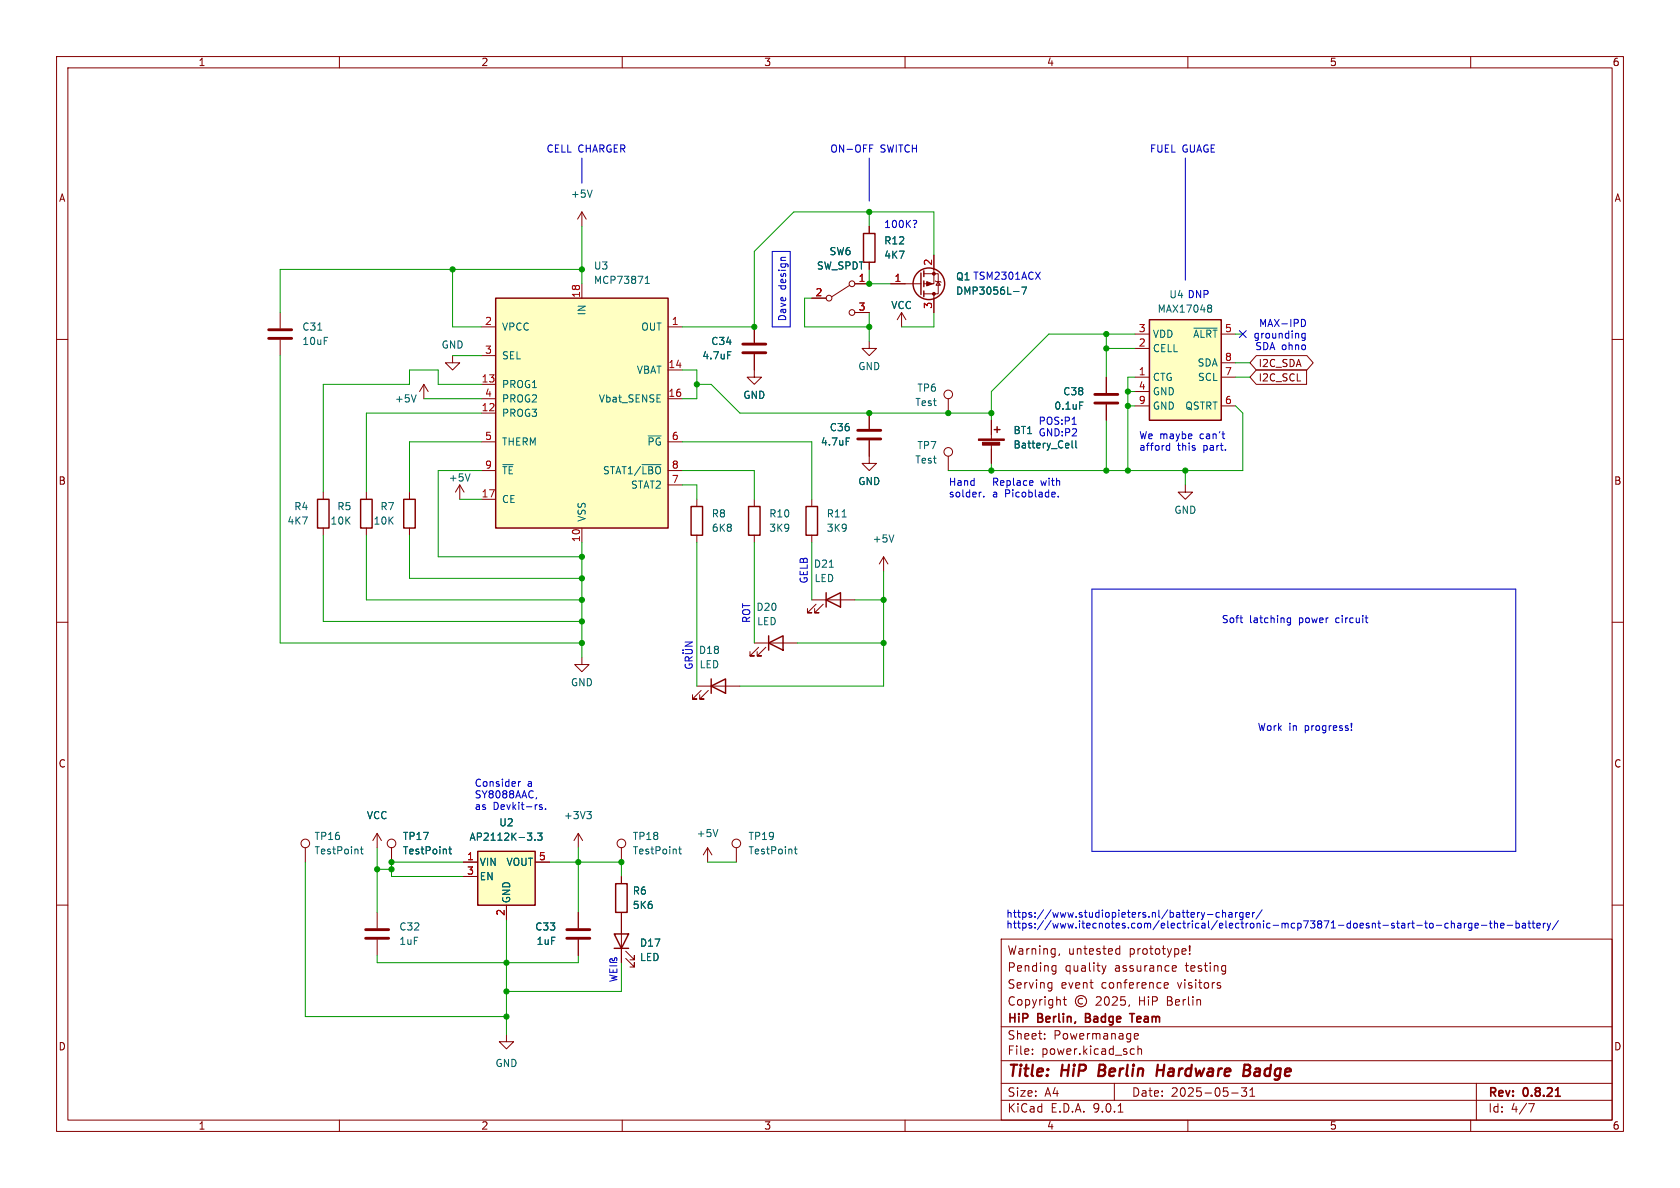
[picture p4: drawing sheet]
<svg xmlns="http://www.w3.org/2000/svg" width="297mm" height="210mm" viewBox="0 0 297 210" stroke-linecap="round" stroke-linejoin="round" font-family="sans-serif">
<g fill="none" stroke="#840000" stroke-width=".18">
<path d="M10 10h277v190h-277zM12 12h273v186h-273zM60 10v2M110 10v2M160 10v2M210 10v2M260 10v2M10 60h2M285 60h2M10 110h2M102.9 116.2v1.3h1.2l-1.2 1.2-1.3-1.2h1.3M285 110h2"/>
<path d="M10 160h2M54 149.9v2.5M66.7 147.3l-.8 1.3M66.7 147.3l.7 1.3M66.7 147.3v2.6M69.2 149.9v2.5M285 160h2M66.7 161.3v2.8M66.7 166.1v2.8M102.2 161.3v2.8M102.2 166.1v2.8M177 166h108v32h-108z"/>
<path d="M185.5 173.7l.5 .1M186 173.7v1.2l-.3 .3M186 174.6l-.5 .1M186.2 170.7l.5 .1M186.7 170.7v1.2l-.2 .2-.3 .1M186.7 171.6l-.5 .1M187.3 168.6l-.1 .3M188 176.7h.5M188.2 176.2v1.3l.3 .2M191.4 176.6a.52 .52 0 0 0-.8 .4 .52 .52 0 0 0 .8 .4M193.8 176.3l.6-.1 .2 .1 .1 .3-1 1.1h1M194.8 170.7l.4 1"/>
<path d="M195.2 171.7l-.2 .4M195.4 176.3l.2-.1a.81 .81 0 0 1 .6 .6 .81 .81 0 0 1-.3 .8l-.2 .1a.81 .81 0 0 1-.3-1.4zM195.5 170.7l-.3 1M196.7 176.3l.5-.1 .3 .1v.3l-.9 1.1h.9M197.4 168.6h.6M197.4 167.8h.6M198 167.2v1.5M198.9 176.2h-.7l-.1 .7 .2-.1h.5l.2 .3-.1 .5-.2 .1-.6-.1M199.7 177.6l-.2 .3M205.8 174.2l.7-.1v-.3l-.5-.1-.2 .2 .1 .7h.6M207.3 171.6h.6M207.3 170.8l.4-.1 .3 .4-.8 .1"/>
<path d="M209.5 167.7l.2 .4-.7 .1M209.6 168.6l-.1 .1M210.3 168.6v.1M210.3 167.2v.9M215.4 174.2l.3 .1 .1 .2-.2 .2h-.3M215.4 173.7l.3 .1M216.2 170.7l.5 .1M216.7 171.6l-.5 .1M216.7 170.7v1.2l-.3 .3M60 198v2M89.5 182.9v1.3h1.3l-1.3 1.2-1.2-1.2h1.2M110 198v2"/>
<path d="M160 198v2M177 194.5h108M177 191.5h108M177 187.5h108M177 181.5h108M182.5 186.3v.1M182.5 185.5v.1M184.7 183.6v.1M184.7 182.8v.1M197 191.5v3M197.7 196.6h.8M200.1 185.4l.4 .1"/>
<path d="M200.5 183.2l.7-.1v-.3l-.5-.1-.2 .2 .1 .7h.6M200.5 186.3l-.4 .1M201.2 185.5l.2-.1 .3 .1 .1 .9M201.2 184.9v1.5M210 198v2M217.7 193.2h1.2M219.5 192.3h.9l-.5 .6 .4 .1v.7l-.2 .1h-.4l-.2-.1M221 193.8h.8M221 192.7l.4-.4v1.5M260 198v2M261 191.5v6.5M270.2 195.1h1l-.6 1.5"/>
<circle cx="54" cy="149.1" r=".76"/>
<circle cx="69.2" cy="149.1" r=".76"/>
<circle cx="191.1" cy="177" r="1"/>
</g>
<path d="M191.9 179.9h.5M192.4 179.2h-.5v1.5h.6M199.7 179.2h.9M200.1 179.2v1.5M275 193.8h.8" fill="none" stroke="#840000" stroke-width=".3"/>
<path d="M194.4 188.2l-.2 2h.7M204.6 189.2h1.1M204.7 188.2l-.3 2M219.9 189.2h.7M220 188.2h.7a.49 .49 0 0 1 .3 .5 .49 .49 0 0 1-.4 .5l.2 .1a.58 .58 0 0 1-.3 .9h-.7z" fill="none" stroke="#840000" stroke-width=".4"/>
<path d="M63.7 150.1h.5M63.9 149.7v1.1l.3 .1M79.3 150.1h.5M79.5 149.7v1.1l.3 .1" fill="none" stroke="#006464" stroke-width=".18"/>
<path d="M64.6 164.3h4.1M64.6 165.9h4.1M100.2 164.3h4.1M100.2 165.9h4.1" fill="none" stroke="#840000" stroke-width=".51"/>
<path d="M87.6 52.7h30.5v40.6h-30.5z" fill="#ffffc2"/>
<path d="M87.6 52.7h30.5v40.6h-30.5z" fill="none" stroke="#840000" stroke-width=".25"/>
<g fill="none" stroke="#840000" stroke-width=".18">
<path d="M102.9 37.5v2.5M102.9 37.5l-.8 1.2M102.9 37.5l.7 1.2M49.5 55.2v2.8M85.1 57.8h2.5M102.9 50.2v2.5M118.1 57.8h2.5M49.5 60.1v2.8M80 62.9v1.2h1.3l-1.3 1.3-1.3-1.3h1.3M85.1 62.9h2.5M85.1 67.9h2.5M85.1 70.5h2.5"/>
<path d="M85.1 73h2.5M85.1 78.1h2.5M118.1 70.5h2.5M118.1 78.1h2.5M118.1 65.4h2.5M85.1 83.2h2.5M85.1 88.3h2.5M102.9 93.3v2.6M118.1 83.2h2.5M118.1 85.7h2.5"/>
</g>
<path d="M104.7 33.6l-.4 1.3M56.2 58.4h.7M114.1 50.1h.7M114.1 49.2l.3-.4v1.3M88.9 82.1h1.8M113.5 82.1h3.4" fill="none" stroke="#006464" stroke-width=".18"/>
<path d="M47.5 58.3h4.1M47.5 59.8h4.1" fill="none" stroke="#840000" stroke-width=".51"/>
<path d="M84.5 150.5h10.1v9.5h-10.1z" fill="#ffffc2"/>
<path d="M84.5 150.5h10.1v9.5h-10.1z" fill="none" stroke="#840000" stroke-width=".25"/>
<g fill="none" stroke="#840000" stroke-width=".18">
<path d="M81.9 152.4h2.6M81.9 154.9h2.6M94.6 152.4h2.6M109.9 149.9v2.5M125.1 149.9l-.8 1.2M125.1 149.9l.8 1.2M125.1 149.9v2.5M130.2 149.9v2.5M89.5 160v2.6"/>
<circle cx="109.9" cy="149.1" r=".76"/>
<circle cx="130.2" cy="149.1" r=".76"/>
</g>
<path d="M93.2 147.3h.8l-.4 .4M93.9 147.9v.5M94.6 148.4v.1M95 147.3h.8l-.4 .4 .4 .2v.5l-.2 .1-.6-.1M120 150.1h.5M120.2 149.7v1.1l.3 .1M126.9 146.6l-.4 1.3M140.4 150.1h.5M140.6 149.7v1.1l.3 .1" fill="none" stroke="#006464" stroke-width=".18"/>
<path d="M203.2 56.5h12.7v17.8h-12.7z" fill="#ffffc2"/>
<g fill="none" stroke="#840000" stroke-width=".25">
<path d="M152.7 41.3h2v5.1h-2zM162.8 48.3v3.8M163.3 47.9v1M163.3 49.7v1M163.3 51.4v1.1M203.2 56.5h12.7v17.8h-12.7zM175.8 75.9h1M176.3 75.4v1.1M56.1 88.3h2.1v5h-2.1zM63.8 88.3h2v5h-2zM71.4 88.3h2v5h-2zM122.2 89.5h2v5.1h-2z"/>
<path d="M132.3 89.5h2.1v5.1h-2.1zM142.5 89.5h2v5.1h-2zM135.9 113.7l2.5-1.3v2.5zM135.9 112.4v2.5M146 106l2.6-1.2v2.5zM146 104.8v2.5M125.7 121.3l2.6-1.3v2.6zM125.7 120v2.6M108.8 156.2h2.1v5.1h-2.1zM108.6 165.1h2.5l-1.2 2.5zM108.6 167.6h2.5"/>
<circle cx="164.2" cy="50.2" r="2.79"/>
</g>
<g fill="none" stroke="#840000" stroke-width=".18">
<path d="M133.3 57.8v2.8M143.5 52.7h2.5M150.2 50.4l-3.1 2.1M151.1 50.2h2.6M151.1 55.2h2.6M153.7 40v1.3M153.7 46.4v1.2M157.5 50.2h5.3M159.4 55.2l-.8 1.3M159.4 55.2l.7 1.3M159.4 55.2v2.6M163.3 48.4h2.6v3.5h-2.6"/>
<path d="M165.1 45.1v5.1h-1.8M165.1 51.9v3.3M165.4 49.7l.1 .1h.7l.2 .1M165.9 49.8l.3 .6h-.7zM200.7 59.1h2.5M215.9 59.1h2.5M74.9 67.9l-.7 1.3M74.9 67.9l.8 1.3M74.9 67.9v2.6M133.3 62.6v4.1h1.3l-1.3 1.2-1.2-1.2h1.2M153.7 60.3v1.3h1.2l-1.2 1.3-1.3-1.3h1.3M153.7 77.9v4h1.2l-1.2 1.3-1.3-1.3h1.3"/>
<path d="M153.7 73v2.8M167.6 70.5v2.5M175.3 74.3v3.3M175.3 78.6v3.3M195.6 66.7v2.8M195.6 71.5v2.8M200.7 61.6h2.5M200.7 66.7h2.5M200.7 69.2h2.5M200.7 71.8h2.5M215.9 66.7h2.5M215.9 71.8h2.5"/>
<path d="M215.9 64.1h2.5M222.1 62.9h8.9l1.2 1.2-1.2 1.3h-8.9l-1.1-1.3zM222.1 65.4h8.9v2.5h-8.9l-1.1-1.2zM57.1 87v1.3M57.1 93.3v1.3M64.8 87v1.3M64.8 93.3v1.3M72.4 87v1.3M72.4 93.3v1.3M81.3 85.7l-.8 1.3M81.3 85.7l.7 1.3M81.3 85.7v2.6"/>
<path d="M123.2 88.3v1.2M123.2 94.6v1.3M133.3 88.3v1.2M133.3 94.6v1.3M143.5 88.3v1.2M143.5 94.6v1.3M156.2 98.4l-.8 1.3M156.2 98.4l.8 1.3M156.2 98.4v2.6M167.6 80.6v2.6M209.5 85.7v1.3h1.3l-1.3 1.3-1.2-1.3h1.2M133.3 113.7h7.7"/>
<path d="M134.1 114.4l-1.5 1.6h.7h-.7v-.8M135.4 114.4l-1.5 1.6h.7h-.7v-.8M143.5 106h7.6M144.3 106.8l-1.6 1.5h.8h-.8v-.7M145.5 106.8l-1.5 1.5h.8h-.8v-.7M123.2 121.3h7.6M124 122l-1.6 1.6h.8h-.8v-.8M125.2 122l-1.5 1.6h.8h-.8v-.8M69.2 149.9v2.5M81.9 152.4h2.6M81.9 154.9h2.6M94.6 152.4h2.6"/>
<path d="M102.2 147.3l-.7 1.3M102.2 147.3l.8 1.3M102.2 147.3v2.6M109.9 154.9v1.3M89.5 160v2.6M102.2 161.3v2.8M102.2 166.1v2.8M109.9 161.3v8.9M110.6 169.4l1.5 1.5v-.7v.7h-.7M110.6 168.1l1.5 1.6v-.8v.8h-.7"/>
<circle cx="146.6" cy="52.7" r=".51"/>
<circle cx="150.6" cy="55.2" r=".51"/>
<circle cx="150.6" cy="50.2" r=".51"/>
<circle cx="167.6" cy="79.9" r=".76"/>
<circle cx="167.6" cy="69.7" r=".76"/>
</g>
<g fill="none" stroke="#006464" stroke-width=".18">
<path d="M179.2 51.5h.9M180.6 50.7h.9l-.6 1.3M211.1 58h4.1M213.7 53.9h.3l.2 .3-.2 .3M213.7 54.5h.3M214 54.5l.2 .2v.2l-.1 .2-.4 .1M73.6 69.8l-.5 1.3M128.6 62.2h.6M149.6 77.4h.6M189.5 77.9v1.1l.2 .2M190.2 77.9v1.1l.2 .2M190.9 71.1h.6"/>
<path d="M83.1 83.8l-.4 1.2M148.9 91.4h.7M158 94.6l-.4 1.2M146.6 100.3h.7M79.3 150.1h.5M79.5 149.7v1.1l.3 .1M93.2 147.3h.8l-.4 .4M93.9 147.9v.5M94.6 148.4v.1M95 147.3h.8l-.4 .4 .4 .2v.5l-.2 .1-.6-.1M103.7 143.5h.8l-.4 .4M104.3 143.9l.2 .3v.3l-.2 .2"/>
</g>
<g fill="#840000" stroke="#840000" stroke-width=".18">
<path d="M173 77.6h4.5v.3h-4.5z"/>
<path d="M173.7 78.2h3v.5h-3z"/>
<path d="M163.8 49.8l1 .4-1 .3z"/>
<circle cx="165.1" cy="51.9" r=".25"/>
<circle cx="165.1" cy="48.4" r=".25"/>
</g>
<path d="M131.3 62.4h4.1M131.3 60.8h4.1M151.6 76.1h4.1M151.6 77.6h4.1M193.5 71.2h4.1M193.5 69.7h4.1" fill="none" stroke="#840000" stroke-width=".51"/>
<g fill="none" stroke="#0000c2" stroke-width=".18">
<path d="M102.9 27.9v4.5M153.7 27.9v7.7M153.7 26.2h.5M153.7 25.6h.6M161.6 39h.3l.2 .1-.3 .4M209.5 27.9v21.6M136.5 44.5h3.2v13.3h-3.2zM138.9 45.5l-.8 .1M183.1 48.1l.8 1.3M183.9 48.1l-.8 1.3M230.4 56.5a.68 .68 0 0 1 .4 .6 .68 .68 0 0 1-.4 .6M230.7 58.9v1.2"/>
<path d="M230.7 59l-.3-.1-.3 .3 .2 .5h.4M189.5 75h.8M206.3 79.5h.5M206.3 78.8h.5M206.8 78.3v1.3M216 76.7h.5M216.4 77.6h.1M173.4 87h.1M173.9 87.7v.2M182.2 85h.4v.3l-.6 .1M182.6 85.7l-.4 .1M186.1 87l.4 .1v.2l-.6 .1"/>
<path d="M186.5 87.8l-.4 .1M187.1 87.7v.2M120.7 115.4h.1M120.7 114.9h.1M121.1 114.8h1l.3 .3-.1 .3-.2 .2h-1M121.1 113.5h1.3l-1.3 .7h1.3M121.2 117.4a.59 .59 0 0 0 .6 .8 .59 .59 0 0 0 .5-.8h-.5v.2M121.8 116.8l-.1-.6-.2-.1-.3 .1-.1 .6h1.3M122.4 116.1l-.6 .4M193 104.1h75v46.4h-75zM219.2 109.2h.5M219.6 110.1h.1"/>
<path d="M228.2 109.3l-.4-.1-.2 .3 .1 .5h.5M228.2 109.2v1.1l-.3 .2-.3-.1M241.3 109.2h.5M241.6 110l.2 .1M91.7 138.2v.8M92 138.2l-.3 .2M238.9 129v.1M238.9 127.9v.7M94.9 141l-.2 .2M95.8 142.3l-.3-.1-.1 .2v.2l.4 .1v.3h-.4M96.4 143v.1M107.8 172.4l1.3 .3-1 .2 1 .3-1.3 .3"/>
<path d="M107.8 171.3v.6h1.3v-.6M107.8 170.7h1.3M108.4 171.5v.4M109 169.8l.1-.3-.2-.2h-.2l-.2 .5h-.2l-.1-.3a.34 .34 0 0 0-.4 .2 .34 .34 0 0 0 .2 .4h1.1M213 161.3l-.3 .8M213.5 161.7h.9M215.6 161.4l-.4-.1-.2 .2 .1 .6h.5M216.1 161.4l.2-.1 .3 .1 .1 .7M216.1 160.9v1.2M217.3 161.4h.5v.7M217.8 161.6l-.4 .1-.2 .1 .2 .3h.4M218.4 161.3v.8"/>
<path d="M218.8 161.3l-.4 .2M219.7 161.4l-.3-.1-.3 .2 .2 .6h.4M219.7 161.3v1M220.3 161.7l.6-.1-.1-.2-.3-.1-.2 .2 .1 .6h.4M221.4 161.3v.8M221.8 161.3l-.4 .2M223.1 160.8l-1.1 1.6M250.5 163.6h.9M251.9 163.2h.4M252 162.8v1.1l.3 .2M252.8 163.3l.3-.1 .3 .2v.4l-.3 .3-.3-.1-.1-.2zM253.9 163.6h1"/>
<path d="M256 163.3l-.3-.1-.3 .2 .2 .6h.4M256.6 163.3l.2-.1 .3 .1v.8M256.6 162.8v1.3M257.7 163.3h.5l.1 .8M258.3 163.5l-.4 .1-.2 .1 .2 .4 .4-.1M258.9 163.2v.9M259.2 163.2l-.3 .2M260.2 163.3l-.4-.1-.2 .2 .1 .6h.5M260.2 163.2v1l-.2 .3-.3-.1M260.8 163.6l.6-.1-.1-.2-.4-.1-.1 .2v.6h.5M261.9 163.6h1M263.3 163.2h.5"/>
<path d="M263.5 162.8v1.1l.3 .2M264.2 163.3l.2-.1 .3 .1v.8M264.2 162.8v1.3M265.3 163.6l.6-.1-.1-.2-.3-.1-.2 .2v.6h.5M266.4 163.6h1M268 163.3l.4-.1 .2 .2-.1 .6h-.5M268 162.8v1.3M269.2 163.3h.4l.1 .8M269.7 163.5l-.4 .1-.2 .1 .2 .4 .4-.1M270.1 163.2h.5M270.3 162.8v1.1l.3 .2M270.9 163.2h.4"/>
<path d="M271 162.8v1.1l.3 .2M271.7 163.6l.6-.1-.1-.2-.3-.1-.2 .2 .1 .6h.4M272.8 163.2v.9M273.2 163.2l-.4 .2M273.5 163.2l.3 .9M273.8 164.1l-.3 .4M274.1 163.2l-.3 .9M275.5 162.7l-1.1 1.7"/>
</g>
<g fill="none" stroke="#009600" stroke-width=".18">
<path d="M153.7 37.5v2.5M80 47.6v10.2h5.1M102.9 40v10.2M102.9 47.6h-53.4v7.6M143.5 52.7h-1.3v5.1h11.5M153.7 47.6v2.6h3.8M153.7 55.2v5.1M165.1 45.1v-7.6h-24.8l-7 7v13.3h-12.7M165.1 55.2v2.6h-5.7M195.6 59.1v7.6M200.7 59.1h-15.3l-10.1 10.1v5.1M218.4 59.1h1.3"/>
<path d="M49.5 62.9v50.8h53.4M74.9 70.5h10.2M80 62.9h5.1M85.1 67.9h-7.6v-2.5h-5.1v2.5h-15.3v19.1M85.1 78.1h-12.7v8.9M85.1 73h-20.3v14M120.6 65.4h2.6v5.1h-2.6M120.6 78.1h22.9v10.2M123.2 67.9h2.5l5.1 5.1h44.5M195.6 74.3v8.9M195.6 61.6h5.1M199.4 69.2h1.3"/>
<path d="M199.4 71.8h1.3M200.7 66.7h-1.3v16.5M218.4 71.8l1.3 1.2v10.2h-52.1M218.4 64.1h2.6M218.4 66.7h2.6M57.1 94.6v15.3h45.8M64.8 94.6v11.4h38.1M72.4 94.6v7.6h30.5M81.3 88.3h3.8M85.1 83.2h-7.6v15.2h25.4M102.9 95.9v20.3M120.6 83.2h12.7v5.1"/>
<path d="M120.6 85.7h2.6v2.6M123.2 95.9v25.4M133.3 95.9v17.8M143.5 95.9v10.1M175.3 81.9v1.3M209.5 83.2v2.5M141 113.7h15.2M151.1 106h5.1M156.2 101v20.3h-25.4M54 152.4v27.3h35.5M66.7 149.9v11.4M66.7 153.7h2.5"/>
<path d="M81.9 152.4h-12.7v2.5h12.7M97.2 152.4h12.7v2.5M102.2 149.9v11.4M125.1 152.4h5.1M66.7 168.9v1.3h35.5v-1.3M89.5 162.6v20.3M109.9 170.2v5.1h-20.4"/>
</g>
<path d="M219.1 58.4l1.2 1.3M220.3 58.4l-1.2 1.3" fill="none" stroke="#000084" stroke-width=".18"/>
<g fill="#009600" stroke="#009600" stroke-width=".18">
<circle cx="156.2" cy="106" r=".46"/>
<circle cx="156.2" cy="113.7" r=".46"/>
<circle cx="199.4" cy="69.2" r=".46"/>
<circle cx="209.5" cy="83.2" r=".46"/>
<circle cx="153.7" cy="37.5" r=".46"/>
<circle cx="133.3" cy="57.8" r=".46"/>
<circle cx="199.4" cy="71.8" r=".46"/>
<circle cx="153.7" cy="50.2" r=".46"/>
<circle cx="175.3" cy="83.2" r=".46"/>
<circle cx="167.6" cy="73" r=".46"/>
<circle cx="175.3" cy="73" r=".46"/>
<circle cx="153.7" cy="57.8" r=".46"/>
<circle cx="195.6" cy="59.1" r=".46"/>
<circle cx="195.6" cy="61.6" r=".46"/>
<circle cx="199.4" cy="83.2" r=".46"/>
<circle cx="195.6" cy="83.2" r=".46"/>
<circle cx="109.9" cy="152.4" r=".46"/>
<circle cx="69.2" cy="152.4" r=".46"/>
<circle cx="66.7" cy="153.7" r=".46"/>
<circle cx="69.2" cy="153.7" r=".46"/>
<circle cx="102.9" cy="109.9" r=".46"/>
<circle cx="102.9" cy="113.7" r=".46"/>
<circle cx="102.9" cy="106" r=".46"/>
<circle cx="80" cy="47.6" r=".46"/>
<circle cx="123.2" cy="67.9" r=".46"/>
<circle cx="102.9" cy="47.6" r=".46"/>
<circle cx="89.5" cy="170.2" r=".46"/>
<circle cx="89.5" cy="175.3" r=".46"/>
<circle cx="89.5" cy="179.7" r=".46"/>
<circle cx="102.2" cy="152.4" r=".46"/>
<circle cx="153.7" cy="73" r=".46"/>
<circle cx="102.9" cy="102.2" r=".46"/>
<circle cx="102.9" cy="98.4" r=".46"/>
</g>
<g font-size="2.8" fill="#840000">
<text x="178" y="190.9">Title:</text>
<text x="187.7" y="190.9">HiP</text>
<text x="195" y="190.9">Berlin</text>
<text x="206.1" y="190.9">Hardware</text>
<text x="222.2" y="190.9">Badge</text>
</g>
<g font-size="2.1" fill="#840000">
<text x="178" y="172">Pending</text>
<text x="178" y="169">Warning,</text>
<text x="188.2" y="172">quality</text>
<text x="188.8" y="169">untested</text>
<text x="197.1" y="172">assurance</text>
<text x="199.7" y="169">prototype!</text>
<text x="209.8" y="172">testing</text>
<text x="178" y="178">Copyright</text>
<text x="178" y="175">Serving</text>
<text x="187.5" y="175">event</text>
<text x="194.7" y="175">conference</text>
<text x="201.5" y="178">HiP</text>
<text x="206.6" y="178">Berlin</text>
<text x="208.3" y="175">visitors</text>
<text x="178" y="184">Sheet:</text>
<text x="178" y="181.2">HiP</text>
<text x="183.5" y="181.2">Berlin,</text>
<text x="186.2" y="184">Powermanage</text>
<text x="192.6" y="181.2">Badge</text>
<text x="201.2" y="181.2">Team</text>
<text x="178" y="186.7">File:</text>
<text x="184.1" y="186.7">power.kicad_sch</text>
<text x="178" y="196.9">KiCad</text>
<text x="178" y="194.1">Size:</text>
<text x="184.7" y="194.1">A4</text>
<text x="185.7" y="196.9">E.D.A.</text>
<text x="193.3" y="196.9">9.0.1</text>
<text x="200" y="194.1">Date:</text>
<text x="207" y="194.1">2025-05-31</text>
<text x="263" y="194.3">Rev:</text>
<text x="263" y="196.9">Id:</text>
<text x="267.1" y="196.9">4/7</text>
<text x="269.4" y="194.3">0.8.21</text>
</g>
<g font-size="1.8" fill="#840000">
<text x="35" y="11.9">1</text>
<text x="85" y="11.9">2</text>
<text x="135" y="11.9">3</text>
<text x="185" y="11.9">4</text>
<text x="235" y="11.9">5</text>
<text x="285" y="11.9">6</text>
<text x="10.3" y="35.9">A</text>
<text x="285.3" y="35.9">A</text>
<text x="222.4" y="65.1">I2C_SDA</text>
<text x="222.4" y="67.6">I2C_SCL</text>
<text x="10.3" y="85.9">B</text>
<text x="285.3" y="85.9">B</text>
<text x="10.3" y="135.9">C</text>
<text x="285.3" y="135.9">C</text>
<text x="10.3" y="185.9">D</text>
<text x="285.3" y="185.9">D</text>
<text x="35" y="199.9">1</text>
<text x="85" y="199.9">2</text>
<text x="135" y="199.9">3</text>
<text x="185" y="199.9">4</text>
<text x="235" y="199.9">5</text>
<text x="285" y="199.9">6</text>
</g>
<g font-size="1.8" fill="#0000c2">
<text x="96.5" y="27.1">CELL CHARGER</text>
<text x="146.7" y="27.1">ON-OFF</text>
<text x="155.6" y="27.1">SWITCH</text>
<text x="203.2" y="27.1">FUEL</text>
<text x="209" y="27.1">GUAGE</text>
<text x="156.2" y="40.4">100K?</text>
<text x="139.1" y="51.3" transform="rotate(-90 139.1 51.3)">design</text>
<text x="168.9" y="49.8">Q1 TSM2301ACX</text>
<text x="206.6" y="52.9">U4 DNP</text>
<text x="139.1" y="56.9" transform="rotate(-90 139.1 56.9)">Dave</text>
<text x="221.5" y="59.9">grounding</text>
<text x="222.5" y="57.9">MAX-IPD</text>
<text x="221.8" y="62">SDA ohno</text>
<text x="179.1" y="76.9">BT1 GND:P2</text>
<text x="183.5" y="75.2">POS:P1</text>
<text x="201.3" y="77.7">We maybe</text>
<text x="212.2" y="77.7">can't</text>
<text x="201.3" y="79.8">afford</text>
<text x="208.2" y="79.8">this</text>
<text x="212.8" y="79.8">part.</text>
<text x="167.6" y="86">Hand</text>
<text x="167.6" y="88">solder.</text>
<text x="175.3" y="86">Replace</text>
<text x="175.3" y="88">a</text>
<text x="177.6" y="88">Picoblade.</text>
<text x="183.9" y="86">with</text>
<text x="142.9" y="103.3" transform="rotate(-90 142.9 103.3)">GELB</text>
<text x="132.7" y="110.2" transform="rotate(-90 132.7 110.2)">ROT</text>
<text x="215.9" y="110.2">Soft</text>
<text x="220.9" y="110.2">latching</text>
<text x="229.7" y="110.2">power</text>
<text x="236.4" y="110.2">circuit</text>
<text x="222.2" y="129.3">Work</text>
<text x="227.8" y="129.3">in</text>
<text x="230.8" y="129.3">progress!</text>
<text x="83.8" y="139.2">Consider</text>
<text x="83.8" y="141.2">SY8088AAC,</text>
<text x="83.8" y="143.3">as</text>
<text x="87.2" y="143.3">Devkit-rs.</text>
<text x="93.2" y="139.2">a</text>
<text x="177.8" y="164.2">https://www.itecnotes.com/electrical/electronic-mcp73871-doesnt-start-to-charge-the-battery/</text>
<text x="177.8" y="162.3">https://www.studiopieters.nl/battery-charger/</text>
</g>
<g font-size="1.8" fill="#006464">
<text x="100.8" y="35.2">+5V</text>
<text x="104.9" y="47.9">U3</text>
<text x="144.3" y="47.9">SW_SPDT</text>
<text x="146.6" y="45.3">SW6</text>
<text x="156.2" y="43.4">R12</text>
<text x="156.2" y="45.9">4K7</text>
<text x="104.9" y="50.4">MCP73871</text>
<text x="168.9" y="52.3">DMP3056L-7</text>
<text x="168.9" y="49.8">Q1</text>
<text x="53.3" y="58.6">C31</text>
<text x="88.6" y="58.6">VPCC</text>
<text x="103.7" y="55.9" transform="rotate(-90 103.7 55.9)">IN</text>
<text x="113.3" y="58.6">OUT</text>
<text x="157.5" y="54.8">VCC</text>
<text x="203.7" y="59.9">VDD</text>
<text x="204.6" y="55.5">MAX17048</text>
<text x="210.8" y="59.9">~{ALRT}</text>
<text x="53.3" y="61.2">10uF</text>
<text x="78" y="61.8">GND</text>
<text x="88.6" y="63.7">SEL</text>
<text x="124.1" y="63.7">4.7uF</text>
<text x="125.6" y="61.2">C34</text>
<text x="151.6" y="65.6">GND</text>
<text x="203.7" y="62.5">CELL</text>
<text x="211.6" y="65">SDA</text>
<text x="69.7" y="71.3">+5V</text>
<text x="88.6" y="68.8">PROG1</text>
<text x="88.6" y="71.3">PROG2</text>
<text x="105.8" y="71.3">Vbat_SENSE</text>
<text x="112.5" y="66.3">VBAT</text>
<text x="131.3" y="70.7">GND</text>
<text x="161.7" y="72">Test</text>
<text x="162.1" y="69.4">TP6</text>
<text x="187.9" y="70.1">C38</text>
<text x="203.7" y="67.5">CTG</text>
<text x="203.7" y="70.1">GND</text>
<text x="211.7" y="67.5">SCL</text>
<text x="88.6" y="73.9">PROG3</text>
<text x="146.6" y="76.4">C36</text>
<text x="179.1" y="76.9">BT1</text>
<text x="186.3" y="72.6">0.1uF</text>
<text x="203.7" y="72.6">GND</text>
<text x="209.4" y="72.6">QSTRT</text>
<text x="88.6" y="79">THERM</text>
<text x="114.4" y="79">~{PG}</text>
<text x="145" y="79">4.7uF</text>
<text x="161.7" y="82.1">Test</text>
<text x="162.1" y="79.6">TP7</text>
<text x="179.1" y="79.5">Battery_Cell</text>
<text x="79.2" y="85.3">+5V</text>
<text x="88.6" y="84">~{TE}</text>
<text x="88.6" y="89.1">CE</text>
<text x="106.5" y="84">STAT1/~{LBO}</text>
<text x="111.4" y="86.6">STAT2</text>
<text x="151.6" y="86">GND</text>
<text x="50.7" y="92.9">4K7</text>
<text x="51.9" y="90.4">R4</text>
<text x="58.3" y="92.9">10K</text>
<text x="59.5" y="90.4">R5</text>
<text x="65.9" y="92.9">10K</text>
<text x="67.2" y="90.4">R7</text>
<text x="103.7" y="92.3" transform="rotate(-90 103.7 92.3)">VSS</text>
<text x="125.7" y="91.7">R8</text>
<text x="125.7" y="94.2">6K8</text>
<text x="135.9" y="91.7">R10</text>
<text x="135.9" y="94.2">3K9</text>
<text x="146.1" y="91.7">R11</text>
<text x="146.1" y="94.2">3K9</text>
<text x="207.5" y="91">GND</text>
<text x="143.8" y="100.6">D21</text>
<text x="154.2" y="96.1">+5V</text>
<text x="143.9" y="103.1">LED</text>
<text x="133.6" y="108.2">D20</text>
<text x="133.7" y="110.7">LED</text>
<text x="123.5" y="115.8">D18</text>
<text x="123.6" y="118.3">LED</text>
<text x="100.8" y="121.5">GND</text>
<text x="55.5" y="148.7">TP16</text>
<text x="64.8" y="145">VCC</text>
<text x="71.1" y="148.7">TP17</text>
<text x="82.9" y="148.8">AP2112K-3.3</text>
<text x="88.2" y="146.3">U2</text>
<text x="99.6" y="145">+3V3</text>
<text x="111.8" y="148.7">TP18</text>
<text x="123.1" y="148.2">+5V</text>
<text x="132.2" y="148.7">TP19</text>
<text x="55.5" y="151.2">TestPoint</text>
<text x="71.1" y="151.2">TestPoint</text>
<text x="84.7" y="153.3">VIN</text>
<text x="84.7" y="155.8">EN</text>
<text x="89.4" y="153.3">VOUT</text>
<text x="111.8" y="151.2">TestPoint</text>
<text x="132.2" y="151.2">TestPoint</text>
<text x="90.4" y="159.8" transform="rotate(-90 90.4 159.8)">GND</text>
<text x="111.8" y="158.3">R6</text>
<text x="111.8" y="160.9">5K6</text>
<text x="70.5" y="167.2">1uF</text>
<text x="70.5" y="164.7">C32</text>
<text x="94.5" y="164.7">C33</text>
<text x="94.8" y="167.2">1uF</text>
<text x="113" y="167.6">D17</text>
<text x="113" y="170.1">LED</text>
<text x="87.5" y="188.8">GND</text>
</g>
<g font-size="1.8" fill="#a90000">
<text x="164.8" y="47.1" transform="rotate(-90 164.8 47.1)">2</text>
<text x="102.6" y="52.7" transform="rotate(-90 102.6 52.7)">18</text>
<text x="144.1" y="52.5">2</text>
<text x="151.7" y="49.9">1</text>
<text x="158" y="49.9">1</text>
<text x="85.7" y="57.5">2</text>
<text x="118.7" y="57.5">1</text>
<text x="151.7" y="55">3</text>
<text x="164.8" y="54.7" transform="rotate(-90 164.8 54.7)">3</text>
<text x="201.2" y="58.8">3</text>
<text x="216.5" y="58.8">5</text>
<text x="85.7" y="62.6">3</text>
<text x="118.1" y="65.2">14</text>
<text x="201.2" y="61.3">2</text>
<text x="216.5" y="63.9">8</text>
<text x="85" y="67.7">13</text>
<text x="85.7" y="70.2">4</text>
<text x="118.1" y="70.2">16</text>
<text x="201.2" y="66.4">1</text>
<text x="201.2" y="69">4</text>
<text x="201.2" y="71.5">9</text>
<text x="216.5" y="66.4">7</text>
<text x="216.5" y="71.5">6</text>
<text x="85" y="72.8">12</text>
<text x="85.7" y="77.9">5</text>
<text x="118.7" y="77.9">6</text>
<text x="85.7" y="82.9">9</text>
<text x="118.7" y="82.9">8</text>
<text x="85" y="88">17</text>
<text x="118.7" y="85.5">7</text>
<text x="102.6" y="95.9" transform="rotate(-90 102.6 95.9)">10</text>
<text x="82.5" y="152.1">1</text>
<text x="82.5" y="154.7">3</text>
<text x="95.2" y="152.1">5</text>
<text x="89.3" y="162" transform="rotate(-90 89.3 162)">2</text>
</g>
</svg>
